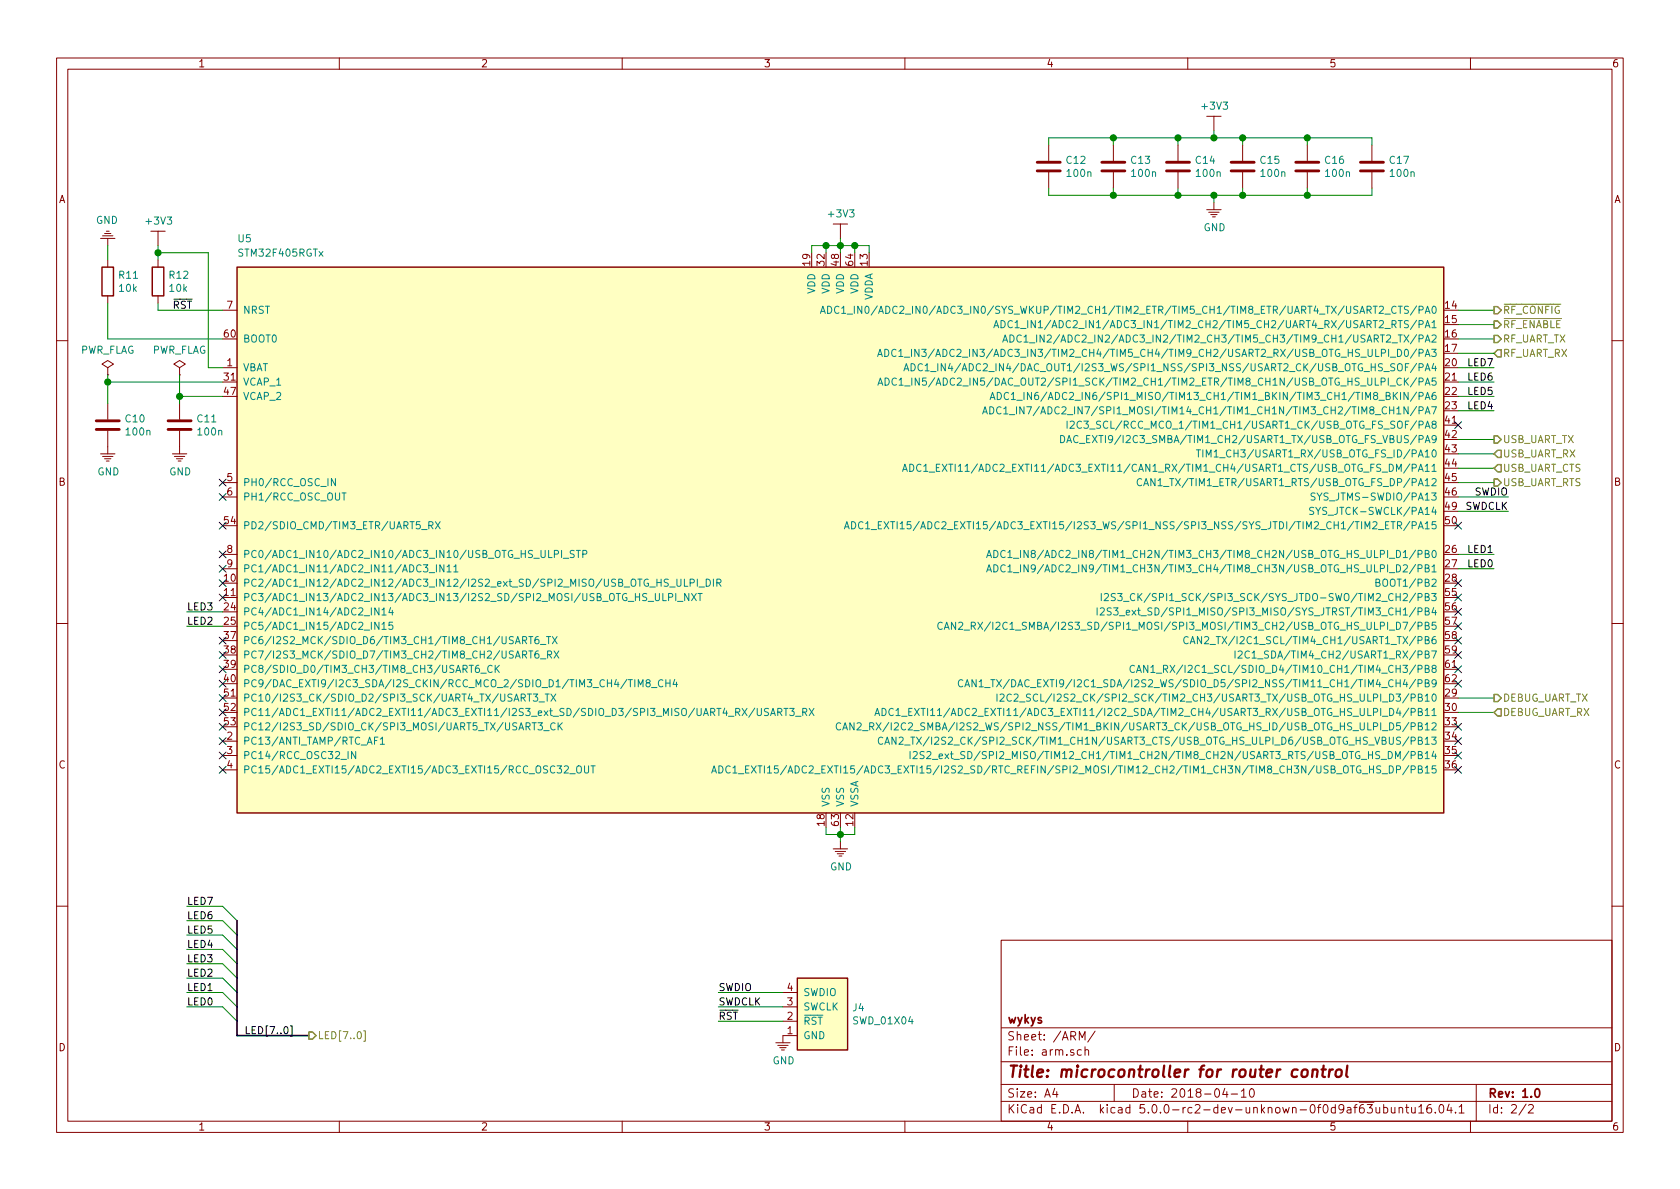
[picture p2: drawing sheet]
<svg xmlns="http://www.w3.org/2000/svg" width="297mm" height="210mm" viewBox="0 0 297 210" stroke-linecap="round" stroke-linejoin="round" font-family="sans-serif">
<g fill="none" stroke="#840000" stroke-width=".18">
<path d="M10 10.3h277v189.9h-277zM12 12.2h273v186.1h-273zM60 10.3v1.9M110 10.3v1.9M160 10.3v1.9M210 10.3v1.9M260 10.3v1.9M147.3 39.6h2.6M148.6 39.6v2.6M185.4 25.6v2.8M185.4 30.5v2.8M196.8 25.6v2.8"/>
<path d="M196.8 30.5v2.8M208.3 25.6v2.8M208.3 30.5v2.8M213.4 20.6h2.5M213.4 37.1h2.5M213.7 37.5h1.8M214.1 37.9h1.1M214.4 38.3h.5M214.6 20.6v2.5M214.6 35.8v1.3M219.7 25.6v2.8M219.7 30.5v2.8"/>
<path d="M231.1 25.6v2.8M231.1 30.5v2.8M242.6 25.6v2.8M242.6 30.5v2.8M17.8 42.2h2.5M18.1 41.7h1.9M18.5 41.3h1.1M18.8 40.9h.5M19 42.2v1.2M19 46v1.2M19 52.3v1.3M26.7 40.9h2.5"/>
<path d="M27.9 40.9v2.5M27.9 46v1.2M27.9 52.3v1.3M39.4 54.9h2.5M10 60.2h2M19 65l1.1-.6-1.1-.7-1 .7 1 .6v1.3M19 66.3h.1M19 71.4v2.8M19 76.2v4.1M31.7 65l1.1-.6-1.1-.7-1 .7 1 .6v1.3M31.7 66.3h.1M31.7 71.4v2.8"/>
<path d="M31.7 76.2v4.1M39.4 65h2.5M285 60.2h2M17.8 80.3h2.5M18.1 80.7h1.9M18.5 81.1h1.1M18.8 81.5h.5M30.5 80.3h2.5M30.8 80.7h1.9M31.2 81.1h1.1M31.5 81.5h.5M39.4 85.3h2.5"/>
<path d="M39.4 87.9h2.5M39.4 98h2.5M10 110.3h2M39.4 100.6h2.5M285 110.3h2M39.4 131.1h2.5M39.4 133.6h2.5M39.4 136.1h2.5M147.3 150.1h2.6M147.7 150.6h1.8M148 151h1.1M148.3 151.4h.5"/>
<path d="M148.6 148.8v1.3M10 160.2h2M138.4 178h2.6M138.4 175.5h2.6M177 166.3h108v32h-108zM285 160.2h2M60 198.3v1.9M110 198.3v1.9M137.2 184.4h2.5M137.5 184.9h1.8M137.9 185.3h1.1M138.2 185.7h.5"/>
<path d="M138.4 180.6h2.6M141 183.1h-2.6v1.3M160 198.3v1.9M177 194.8h108M177 191.8h108M177 187.8h108M177 181.8h108M186.5 192.5l-.4 1h1M186.8 193v1M190.8 183.9v-1.5l.5 1.1 .5-1.1v1.5M191.2 185.7l-.4-.1-.3 .3 .1 .6 .2 .1 .4-.1M191.8 185.7l.2-.1 .4 .1 .1 .9"/>
<path d="M191.8 185.1v1.5M193.6 182.3l-1.3 2M197 191.8v3M210 198.3v1.9M216.6 192.5l-.4 1h.9M216.9 193v1M217.7 193.5h1.1M219.5 193l.4-.5v1.5M219.5 194h.8M221.1 192.6l.2-.1a.8 .8 0 0 1 .5 .8 .8 .8 0 0 1-.5 .7 1 1 0 0 1-.2-1.4zM241.5 194.9h1.4M241.7 195.3h.9l-.5 .6 .5 .1v.7l-.2 .1-.7-.1"/>
<path d="M243.3 195.8v.8a.39 .39 0 0 0 .6 .1M243.9 195.8v1M244.7 195.9l.4-.1 .3 .3-.1 .6-.2 .1-.4-.1M244.7 195.3v1.5M246 195.8v.8a.37 .37 0 0 0 .6 .1M246.6 195.8v1M247.4 196v-.1a.37 .37 0 0 1 .6 .1v.8M247.4 195.8v1M248.5 195.8h.6M248.7 195.3v1.3l.4 .2M249.6 195.8v.9l.4 .1 .2-.1M250.2 195.8v1"/>
<path d="M250.9 195.8l.4-.5v1.5M250.9 196.8h.8M253 195.3a.62 .62 0 0 0-.7 .7v.7l.3 .1 .5-.1v-.5l-.1-.2-.4-.1-.3 .3M253.8 196.7v.1M254.6 195.5l.3-.2a.94 .94 0 0 1 0 1.5 .82 .82 0 0 1-.3-1.3zM256.2 195.2l-.3 1.1h.9M256.6 195.8v1M257.4 196.7v.1M258 195.8l.4-.5v1.5M258 196.8h.9M260 198.3v1.9M261 191.8v6.5"/>
<path d="M269.8 195.2l-1.2 2M270.3 195.5l.2-.2h.3l.3 .5-.9 1h.9"/>
</g>
<path d="M271.5 192.7l.2-.2a.81 .81 0 0 1 .6 .6 .81 .81 0 0 1-.3 .8l-.1 .1a.79 .79 0 0 1-.4-1.3z" fill="none" stroke="#840000" stroke-width=".3"/>
<path d="M230.3 189.3a.51 .51 0 0 1 .5-.2 .51 .51 0 0 1 .4 .4v.6a.56 .56 0 0 1-.6 .4 .56 .56 0 0 1-.5-.4zM232.1 189.3a.52 .52 0 0 1 .9 .1l-.2 1M232.1 189.1l-.1 1.3M233.7 189.1h.7M234 188.4l-.2 1.8 .1 .1 .4 .1M235.1 189.1l-.2 1.3M235.7 189.1a.54 .54 0 0 0-.6 .4M236.3 189.3a.51 .51 0 0 1 .5-.2 .51 .51 0 0 1 .4 .4v.6a.56 .56 0 0 1-.5 .4 .56 .56 0 0 1-.6-.4zM238.2 188.4l-.2 1.8 .3 .2" fill="none" stroke="#840000" stroke-width=".41"/>
<g fill="#ffffc2" stroke="#ffffc2" stroke-width=".18">
<path d="M41.9 47.2h213.4v96.6h-213.4z"/>
<path d="M141 173h8.9v12.7h-8.9z"/>
</g>
<path d="M18 47.2h2.1v5.1h-2.1zM26.9 47.2h2.1v5.1h-2.1zM41.9 47.2h213.4v96.6h-213.4zM141 173h8.9v12.7h-8.9z" fill="none" stroke="#840000" stroke-width=".25"/>
<g fill="none" stroke="#008484" stroke-width=".18">
<path d="M145.1 55.4l.4-1.3 .4 1.3M145.2 55.1h.6M146.3 54.1a.64 .64 0 0 1 .8 .7 .64 .64 0 0 1-.8 .6zM148.3 54.3a.6 .6 0 0 0-.8 .4 .6 .6 0 0 0 .6 .7l.2-.1M148.8 54.5l.4-.4v1.3M148.8 55.4h.7M149.8 55.5h.9M151.1 54.1v1.3M152.4 54.1v1.3l-.7-1.3v1.3M153.1 54.2l.1-.1a.69 .69 0 0 1 .5 .7 .69 .69 0 0 1-.5 .6 .83 .83 0 0 1-.1-1.2zM155.1 54.1l-1.1 1.6M175.7 58l.4-1.3 .5 1.3"/>
<path d="M175.8 57.6h.7M177 56.7a.64 .64 0 0 1 .7 .6 .64 .64 0 0 1-.7 .7zM178.6 59.2a.64 .64 0 0 1 .7 .7 .64 .64 0 0 1-.7 .6zM179 56.8a.6 .6 0 0 0-.9 .4 .6 .6 0 0 0 .6 .8l.3-.2M179.5 57l.3-.3v1.3M179.5 58h.7M180.4 58.1h1M180.6 59.4a.6 .6 0 0 0-.9 .4 .6 .6 0 0 0 .6 .7l.3-.1M181.1 59.6l.3-.4v1.3M181.7 56.7v1.3M183.1 56.7v1.3l-.8-1.3v1.3M183.3 59.2v1.3"/>
<path d="M184.6 59.2v1.3l-.7-1.3v1.3M185.2 59.4l.4-.2 .3 .4-.1 .2-.7 .7h.8M155.2 63l.4-1.2 .4 1.2M155.2 68.1l.5-1.3 .4 1.3M155.3 62.7h.6M155.3 67.8h.7M156.4 61.8a.64 .64 0 0 1 .8 .6 .64 .64 0 0 1-.8 .6zM156.5 66.8a.64 .64 0 0 1 .7 .7 .64 .64 0 0 1-.7 .6zM158.4 61.9a.5 .5 0 0 0-.6 0 .5 .5 0 0 0-.1 .6 .45 .45 0 0 0 .2 .5 .45 .45 0 0 0 .5-.1M158.5 67a.6 .6 0 0 0-.8 .4 .6 .6 0 0 0 .5 .7l.3-.1M158.9 62.1l.4-.3v1.2M158.9 63h.7"/>
<path d="M159 67.2l.3-.4v1.3M159 68.1h.7M159.8 65.6l.4-1.3 .5 1.3M159.9 63.2h1M159.9 65.2h.7M159.9 68.2h1M161.1 64.3a.64 .64 0 0 1 .7 .6 .64 .64 0 0 1-.7 .7zM161.2 61.8v1.2M161.2 66.8v1.3M162.5 61.8v1.2l-.8-1.2v1.2M162.5 66.8v1.3l-.7-1.3v1.3M163 61.8h.8l-.5 .4 .4 .2v.5l-.2 .1-.5-.1"/>
<path d="M163.1 64.4a.6 .6 0 0 0-.9 .4 .6 .6 0 0 0 .6 .8l.3-.1M163.6 64.7l.3-.4v1.3M163.6 65.6h.7M163.8 66.8h-.7v.7l.2-.2 .4 .1 .1 .6-.2 .1-.5-.1M164.5 65.7h1M165.2 61.7l-1.1 1.6M165.8 64.3v1.3M167.1 64.3v1.3l-.7-1.3v1.3M168 64.3l-.3 .8h.8M173.7 73.2l.5-1.3 .4 1.3M173.9 72.8h.5M175 71.9a.64 .64 0 0 1 .7 .7 .64 .64 0 0 1-.7 .6z"/>
<path d="M175.1 70.7l.4-1.3 .4 1.3M175.2 70.3h.6M176.3 69.4a.64 .64 0 0 1 .8 .6 .64 .64 0 0 1-.8 .7zM177 72.1a.6 .6 0 0 0-.8 .4 .6 .6 0 0 0 .6 .7l.2-.1M177.3 60.5l.4-1.3 .5 1.3M177.4 60.1h.6M177.5 72.3l.4-.4v1.3M177.5 73.2h.7M178.3 69.5a.6 .6 0 0 0-.8 .4 .6 .6 0 0 0 .6 .8l.2-.2M178.5 73.3h.9M178.8 69.7l.4-.3v1.3M178.8 70.7h.7"/>
<path d="M179.7 71.9v1.3M179.8 70.8h.9M181.1 71.9v1.3l-.8-1.3v1.3M181.1 60.5h.7M181.1 69.4v1.3M181.5 71.9h.9l-.6 1.3M182 60.6h1M182.4 69.4v1.3l-.7-1.3v1.3M183.5 69.4l-.3 .1a.87 .87 0 0 0 0 1.2l.4-.2v-.5l-.4-.1-.3 .2M187.5 77a.64 .64 0 0 1 .7 .6 .64 .64 0 0 1-.7 .7zM188.6 78.3l.4-1.3 .5 1.3M188.7 74.5v1.2"/>
<path d="M188.7 77.9h.6M189.2 74.6l.5-.1 .2 .1v.2v.2l-.7 .7h.7M190.6 77.1a.6 .6 0 0 0-.8 .5 .6 .6 0 0 0 .6 .7l.2-.1M190.9 78.4h.9M191.2 74.6a.6 .6 0 0 0-.8 .4 .6 .6 0 0 0 .6 .7l.2-.1M191.6 74.5h.8l-.4 .4 .4 .2v.4l-.2 .2-.6-.1M192.7 75.9h.9M211.5 79.5h.8M211.9 79.5v1.3M212.7 79.5v1.3M59.3 84.6v1.3l-.7-1.3v1.3M60.5 87.2h.7"/>
<path d="M60.8 87.2v1.2M75.8 92.9l.7-.1v-.4l-.7-.2v1.3M76.1 92.9l.5 .6M77 92.2l.8 1.3M77.2 99.9v1.2M77.8 92.2l-.8 1.3M78.5 99.9v1.2l-.7-1.2v1.2M98 98l.6-.1 .2-.1-.1-.3-.2-.2h-.5v1.3M99.3 97.3v1.3M99.6 98.7h1M101.5 97.4l-.5-.1-.1 .2v.4l.5 .2 .1 .3-.2 .2-.5-.1M101.9 97.3h.7"/>
<path d="M102.3 97.3v1.3M103 98l.7-.1v-.4l-.2-.2h-.5v1.3M149.3 93.5l.4-1.3 .4 1.3M149.4 93.2h.6M150.6 92.2a.64 .64 0 0 1 .7 .7 .64 .64 0 0 1-.7 .6zM152.6 92.4a.51 .51 0 0 0-.7 0 .51 .51 0 0 0-.1 .6 .46 .46 0 0 0 .2 .5 .46 .46 0 0 0 .6-.1M153.1 92.6l.3-.4v1.3M153.1 93.5h.7M154 93.6h1M155.3 92.9h.4M155.9 92.2h-.6v1.3h.6M156.3 92.2l.8 1.3"/>
<path d="M157.1 92.2l-.8 1.3M157.5 92.2h.7M157.8 92.2v1.3M158.6 92.2v1.3M159.2 92.6l.3-.4v1.3M159.2 93.5h.7M159.6 83.4l.4-1.3 .4 1.3M159.7 83h.6M160.9 82.1a.64 .64 0 0 1 .7 .6 .64 .64 0 0 1-.7 .7zM162.8 82.2a.6 .6 0 0 0-.8 .4 .6 .6 0 0 0 .6 .8l.2-.2M163.3 82.4l.4-.3v1.3M163.3 83.4h.8"/>
<path d="M164.3 83.5h1M165.6 82.7h.4M166.2 82.1h-.6v1.3h.6M166.6 82.1l.8 1.3M167.4 82.1l-.8 1.3M174.4 98.6l.5-1.3 .4 1.3M174.6 98.2h.6M175.7 97.3a.64 .64 0 0 1 .8 .7 .64 .64 0 0 1-.8 .6zM175.7 99.9a.64 .64 0 0 1 .8 .6 .64 .64 0 0 1-.8 .6zM177.7 97.5a.6 .6 0 0 0-.8 .4 .6 .6 0 0 0 .6 .7l.2-.1M177.7 100a.6 .6 0 0 0-.8 .4 .6 .6 0 0 0 .6 .7l.2-.1M178.2 97.7l.4-.4v1.3"/>
<path d="M178.2 98.6h.7M179.2 98.7h.9M180.4 97.3v1.3M180.4 99.9v1.2M181.8 97.3v1.3l-.7-1.3v1.3M181.8 99.9v1.2l-.7-1.2v1.2M201.9 84.8a.6 .6 0 0 0-.9 .4 .6 .6 0 0 0 .6 .7l.3-.1M202.2 85.9l.4-1.3 .5 1.3M202.3 85.5h.6M204.2 84.6v1.3l-.7-1.3v1.3M213.3 80.8v-1.3l.4 1 .4-1v1.3M232.3 89.8l-.5-.1-.2 .1v.4l.6 .2 .1 .3-.3 .3-.5-.1"/>
<path d="M232.5 87.2h-.5l-.1 .1v.4l.6 .3v.2l-.2 .2h-.5M232.9 87.2l.4 .6 .4-.6M253.2 83.4h.7M67 107.5v1.3l-.7-1.3v1.3M67 110v1.3l-.7-1.3v1.3M67.5 107.8l.4-.3v1.3M67.5 110.4l.4-.4v1.3M67.5 108.8h.8M67.5 111.3h.8M69.1 107.4l-.3 .9h.7M69.4 107.9v.9M69.4 110h-.6v.6l.1-.1 .5 .1v.6l-.2 .1-.4-.1"/>
<path d="M75.9 101.3h1M79 100.2l.4-.3v1.2M79 101.1h.8M80.2 100.2l.4-.3v1.2M80.2 101.1h.8M84.7 117.6l-.4 .1a.81 .81 0 0 0 0 1.2h.4l.1-.5-.3-.3h-.2l-.3 .3M85 119h1M87 117.8a.6 .6 0 0 0-.8 .4 .6 .6 0 0 0 .6 .7l.2-.1M87.6 117.6v1.3M87.7 118.2l.6 .7M88.3 117.6l-.7 .8M92.4 113.2h.6l.1-.5-.2-.1h-.5v1.2"/>
<path d="M92.4 115.8l.6-.1 .1-.5-.2-.1h-.5v1.3M92.7 113.2l.4 .6M92.7 115.8l.4 .6M93.5 112.6h.7M93.5 115.1h.7M93.9 112.6v1.2M93.9 115.1v1.3M95.2 112.6h-.3a.79 .79 0 0 0-.1 1.2l.4-.1v-.5l-.4-.2-.2 .3M95.2 115.1h-.3a.79 .79 0 0 0-.1 1.3l.4-.1v-.6l-.4-.1-.2 .2M95.6 114h.9M95.6 116.5h.9M96.6 112.6h.8"/>
<path d="M96.8 115.8l.7-.1v-.5l-.2-.1h-.5v1.3M97 112.6v1.2M97.1 115.8l.4 .6M97.7 112.6l.8 1.2M98 115.1l.8 1.3M98.5 112.6l-.8 1.2M98.8 115.1l-.8 1.3M115.9 104.9v1.1l.2 .2h.3l.2-.2v-1.1M117.2 104.9v1.3h.6M118.2 105.6l.7-.1v-.4l-.7-.2v1.3M118.4 103.8h1M119.5 104.9v1.3"/>
<path d="M119.7 102.4v1l.2 .3h.3l.2-.3v-1M119.8 106.3h1M121 102.4v1.3h.6M121.8 104.9v1.3l-.7-1.3v1.3M122 103.1l.7-.1v-.5l-.7-.1v1.3M122.3 104.9l.8 1.3M123.1 104.9l-.8 1.3M123.3 102.4v1.3M123.4 104.9h.8M123.6 103.8h1M123.8 104.9v1.3M124.9 102.4a.64 .64 0 0 1 .7 .6 .64 .64 0 0 1-.7 .7z"/>
<path d="M126.1 102.4v1.3M126.7 103.1l.7-.1 .1-.2-.1-.3-.2-.1h-.5v1.3M127.1 103.1l.4 .6M166.6 110.2a.6 .6 0 0 0-.8 .4 .6 .6 0 0 0 .5 .7l.3-.1M167 111.3l.4-1.3 .4 1.3M167.1 110.9h.6M169 110v1.3l-.8-1.3v1.3M169.5 110.2l.5-.2 .2 .4-.8 .9h.8M170.5 111.4h.9M171.7 110.7l.6-.1 .2-.1-.1-.3-.2-.2h-.5v1.3M172 110.7l.5 .6M172.9 110l.8 1.3"/>
<path d="M173.7 110l-.8 1.3M174.4 101.1l.5-1.2 .4 1.2M174.6 100.8h.6M175.1 110l-1.1 1.6M178.2 100.2l.4-.3v1.2M178.2 101.1h.7M179.2 101.3h.9M194 107.5v1.3M194.5 107.6l.5-.1 .2 .3v.2l-.7 .8h.7M194.7 104.9v1.3M195.2 105.1l.6-.2 .2 .4-.1 .2-.7 .7h.8M196.5 107.6l-.5-.1-.2 .1 .1 .4 .5 .3 .1 .2-.3 .3-.4-.1"/>
<path d="M196.9 107.5h.8l-.4 .5 .3 .1 .1 .4-.3 .3-.5-.2M197.2 105l-.5-.1-.2 .2v.3l.6 .3 .1 .3-.2 .2h-.5M197.6 104.9h.8l-.4 .5 .3 .2v.6h-.5l-.2-.1M197.9 108.9h1M198.7 106.3h.9M199.1 108.3l.6-.1v-.2l-.4-.1-.2 .2 .1 .6h.5M200.6 117.8a.6 .6 0 0 0-.9 .4 .6 .6 0 0 0 .6 .7l.3-.1M200.6 105.1a.6 .6 0 0 0-.8 .4 .6 .6 0 0 0 .6 .7l.2-.1M200.9 118.9l.5-1.3 .4 1.3M201.1 118.6h.6M202.9 117.6v1.3l-.7-1.3v1.3M203.5 118l.4-.4v1.3"/>
<path d="M203.5 118.9h.7M204.4 119h1M210.1 112.7a.6 .6 0 0 0-.9 .4 .6 .6 0 0 0 .6 .7l.3-.1M210.4 113.8l.5-1.2 .4 1.2M210.6 113.5h.6M212.4 112.6v1.2l-.7-1.2v1.2M213 112.7l.5-.1 .2 .3-.8 .9h.8M218.4 115.1v1.3M218.9 115.2l.5-.1 .2 .1v.3v.2l-.8 .7h.8M220.9 115.2a.6 .6 0 0 0-.8 .4 .6 .6 0 0 0 .5 .8l.3-.1M243.3 103h.5l.1-.2v-.3l-.6-.1v1.3h.5l.2-.3v-.2l-.3-.2M62.9 132.9v1.3l-.7-1.3v1.3"/>
<path d="M66.2 131h.4M66.8 130.3h-.6v1.3M67.2 130.7l.4-.4v1.3M67.2 131.6h.8M92.2 123.4l.6-.1 .1-.1-.1-.3-.2-.2h-.4v1.3M92.5 123.4l.4 .6M93.2 122.7h.8M93.6 122.7v1.3M94.1 127.8h.7M94.3 122.7h.8l-.5 .5 .4 .1 .1 .5-.3 .2-.5-.1M94.5 127.8v1.3M95.1 127.8h.8l-.4 .5 .3 .1 .1 .4-.2 .3-.6-.1"/>
<path d="M95.3 124.1h1M96.1 129.2h1M96.4 122.7h.7M96.7 122.7v1.3M97.4 122.7l.9 1.3M98.1 127.9a.6 .6 0 0 0-.8 .4 .6 .6 0 0 0 .6 .8l.2-.1M98.3 122.7l-.9 1.3M98.7 127.8v1.3M98.9 128.4l.5 .7M99.4 127.8l-.7 .7M99.8 135.6l.5-.2 .2 .4-.8 .9h.8M100.7 136.8h1"/>
<path d="M102 135.6a.45 .45 0 0 1 .7 0 .88 .88 0 0 1-.2 1.1l-.4-.1a1.07 1.07 0 0 1-.1-1zM103.4 135.4v1.1l.2 .2 .4-.1 .1-.1v-1.1M104.5 135.4h.7M104.9 135.4v1.3M111.1 120.2h.7M112.2 120.2v1.3M112.9 121.5v-1.3l.4 .9 .4-.9v1.3M114.5 120.7l-.3-.3 .3-.2h.2l.3 .2-.1 .2-.5 .2-.2 .2v.2l.3 .3 .3-.1 .2-.2v-.2l-.3-.3M115.2 121.6h1M117.2 120.3a.6 .6 0 0 0-.8 .4 .6 .6 0 0 0 .5 .8l.3-.2M117.7 120.2v1.3M117.7 120.8h.8"/>
<path d="M118.5 120.2v1.3M119.3 120.1l-.3 .9h.8M119.6 120.6v.9M125.8 136.7l.5-1.3 .4 1.3M126 136.3h.6M127.1 135.4a.64 .64 0 0 1 .7 .7 .64 .64 0 0 1-.7 .6zM129.1 135.6a.6 .6 0 0 0-.8 .4 .6 .6 0 0 0 .6 .7l.2-.1M129.6 135.8l.3-.4v1.3M129.6 136.7h.7M130.6 136.8h.9M131.8 136h.5M132.4 135.4h-.6v1.3h.6"/>
<path d="M132.8 135.4l.9 1.3M133.7 135.4l-.9 1.3M133.9 125.3v1l.2 .2h.4l.1-.2v-1M134 135.4h.7M134.4 135.4v1.3M135.2 135.4v1.3M135.7 135.8l.4-.4v1.3M135.7 136.7h.7M135.9 125.3h-.5l-.2 .1v.3l.6 .3 .1 .3-.3 .2h-.4M136.2 126.5l.5-1.2 .4 1.2M136.4 126.2h.6M137.5 125.9h.6l.2-.2-.1-.3-.2-.1h-.5v1.2"/>
<path d="M137.6 135.4h-.6l-.1 .6 .2-.1 .4 .1 .1 .6-.2 .1-.5-.1M137.8 125.9l.5 .6M138.6 125.3h.7M139 125.3v1.2M139.1 135.4l-1.1 1.6M139.6 125.3h.8l-.4 .4 .4 .2v.5l-.2 .1-.6-.1M140.7 126.7h.9M141.9 125.9h.6l.1-.5-.2-.1h-.5v1.2M142.2 125.9l.4 .6M143.1 125.3l.8 1.2M143.9 125.3l-.8 1.2M148.6 127.9a.6 .6 0 0 0-.8 .4 .6 .6 0 0 0 .6 .8l.2-.1"/>
<path d="M149 129.1l.4-1.3 .4 1.3M149.1 128.7h.6M151 127.8v1.3l-.7-1.3v1.3M151.5 127.9l.5-.1 .3 .4-.8 .9h.8M152.5 129.2h1M153.8 128.5l.6-.1 .1-.2-.1-.3-.1-.1h-.5v1.3M154.1 128.5l.4 .6M154.7 126.5l.4-1.2 .4 1.2M154.8 126.2h.6M154.9 127.8l.9 1.3M155.8 127.8l-.9 1.3M156 125.3a.64 .64 0 0 1 .7 .6 .64 .64 0 0 1-.7 .6z"/>
<path d="M156.1 130.5a.51 .51 0 0 0-.6 0 .51 .51 0 0 0-.2 .6 .46 .46 0 0 0 .2 .5 .46 .46 0 0 0 .6-.1M156.4 131.6l.5-1.3 .4 1.3M156.6 131.3h.5M157.1 127.8l-1 1.6M157.9 125.4a.6 .6 0 0 0-.8 .4 .6 .6 0 0 0 .6 .7l.2-.1M158.4 125.6l.4-.3v1.2M158.4 130.3v1.3l-.7-1.3v1.3M158.4 126.5h.8M159 130.5l.5-.2 .2 .4-.1 .2-.7 .7h.8M159.4 126.7h1M159.9 131.7h1M160.7 125.9h.4"/>
<path d="M160.9 132.9v1.3M161 130.3h.7M161.3 125.3h-.6v1.2h.6M161.4 130.3v1.3M161.5 133l.5-.1 .2 .3-.1 .2-.7 .8h.8M161.7 125.3l.8 1.2M162.1 130.3l.8 1.3M162.5 125.3l-.8 1.2M162.8 125.3h.8M162.9 130.3l-.8 1.3M163.4 133l-.5-.1-.2 .1v.2l.1 .2 .5 .2 .1 .3-.3 .3-.4-.1M163.9 133l.5-.1 .2 .3-.1 .2-.7 .8h.8"/>
<path d="M164.8 134.3h1M166 133.7l.6-.1v-.2l-.4-.1-.2 .2 .1 .6h.5M167.1 133.3l.6 .9M167.7 133.3l-.6 .9M168 133.3h.5M168.2 132.9v1.1l.3 .2M168.7 134.3h.9M170.2 120.3a.6 .6 0 0 0-.8 .4 .6 .6 0 0 0 .6 .8l.2-.2M170.6 121.5l.4-1.3 .4 1.3M170.7 121.1h.6M172.6 120.2v1.3l-.7-1.3v1.3M173.1 120.5l.4-.3v1.3"/>
<path d="M173.1 121.5h.8M174.1 121.6h1M175.2 120.2h.7M175.5 120.2v1.3M176.2 120.2l.9 1.3M176.3 122.7v1.3M176.8 122.9l.5-.2 .2 .4-.7 .9h.7M177.1 120.2l-.9 1.3M178.5 120.1l-1.1 1.7M178.8 122.9a.6 .6 0 0 0-.8 .4 .6 .6 0 0 0 .6 .7l.2-.1M179.3 122.9l.5-.2 .2 .4v.2l-.8 .7h.8M180.3 124.1h.9"/>
<path d="M182.2 122.8l-.5-.1-.2 .2 .1 .4 .5 .2 .1 .3-.2 .2-.5-.1M183.5 122.9a.6 .6 0 0 0-.9 .4 .6 .6 0 0 0 .6 .7l.3-.1M253.2 127.9l.5-.1 .2 .1v.3v.2l-.8 .7h.8M253.2 126.5h.7"/>
</g>
<g fill="none" stroke="#008400" stroke-width=".18">
<path d="M185.4 25.6v-1.2h57.2v1.2M185.4 33.3v1.2h57.2v-1.2M196.8 24.4v1.2M196.8 33.3v1.2M208.3 24.4v1.2M208.3 33.3v1.2M214.6 23.1v1.3M214.6 34.5v1.3M219.7 24.4v1.2M219.7 33.3v1.2M231.1 24.4v1.2M231.1 33.3v1.2"/>
<path d="M19 53.6v6.3h20.4M19 43.4v2.6M27.9 53.6v1.3h11.5M27.9 43.4v2.6M27.9 44.7h8.9v20.3h2.6M143.5 44.7v-1.3h10.2v1.3M146 43.4v1.3M148.6 42.2v2.5M151.1 43.4v1.3M257.8 54.9h6.4M257.8 59.9h6.4M257.8 57.4h6.4"/>
<path d="M19 66.3v5.1M19 67.6h20.4M31.7 70.1h7.7M31.7 66.3v5.1M257.8 62.5h6.4M257.8 77.7h6.4M257.8 65h6.4M257.8 67.6h6.4M257.8 70.1h6.4M257.8 72.6h6.4M257.8 87.9h8.9M257.8 90.4h8.9"/>
<path d="M257.8 80.3h6.4M257.8 82.8h6.4M257.8 85.3h6.4M257.8 98h6.4M33 108.2h6.4M33 110.7h6.4M257.8 100.6h6.4M257.8 123.4h6.4M257.8 126h6.4M146 146.3v1.3h5.1v-1.3M148.6 146.3v2.5M33 160.3h6.4l2.5 2.5"/>
<path d="M33 162.8h6.4l2.5 2.5M33 165.3h6.4l2.5 2.6M33 167.9h6.4l2.5 2.5M33 170.4h6.4l2.5 2.6M33 173h6.4l2.5 2.5M33 175.5h6.4l2.5 2.5M33 178h6.4l2.5 2.6M127 175.5h11.4M127 178h11.4M127 180.6h11.4"/>
</g>
<g fill="#008400" stroke="#008400" stroke-width=".25">
<circle cx="148.6" cy="43.4" r=".51"/>
<circle cx="146.1" cy="43.4" r=".51"/>
<circle cx="151.1" cy="43.4" r=".51"/>
<circle cx="148.6" cy="147.6" r=".51"/>
<circle cx="231.1" cy="34.5" r=".51"/>
<circle cx="219.7" cy="34.5" r=".51"/>
<circle cx="208.3" cy="34.5" r=".51"/>
<circle cx="196.9" cy="34.5" r=".51"/>
<circle cx="196.9" cy="24.4" r=".51"/>
<circle cx="208.3" cy="24.4" r=".51"/>
<circle cx="219.7" cy="24.4" r=".51"/>
<circle cx="231.1" cy="24.4" r=".51"/>
<circle cx="214.6" cy="34.5" r=".51"/>
<circle cx="214.6" cy="24.4" r=".51"/>
<circle cx="31.8" cy="70.1" r=".51"/>
<circle cx="19" cy="67.6" r=".51"/>
<circle cx="27.9" cy="44.7" r=".51"/>
</g>
<path d="M264.2 59.3h.6l.6 .6-.6 .7h-.6zM264.2 54.2h.6l.6 .7-.6 .6h-.6zM264.2 56.8h.6l.6 .6-.6 .6h-.6zM264.2 77.1h.6l.6 .6-.6 .7h-.6zM264.8 61.8h.6v1.3h-.6l-.6-.6zM264.8 79.6h.6v1.3h-.6l-.6-.6zM264.2 84.7h.6l.6 .6-.6 .7h-.6zM264.8 82.2h.6v1.2h-.6l-.6-.6zM264.2 122.8h.6l.6 .6-.6 .7h-.6zM264.8 125.3h.6v1.3h-.6l-.6-.6zM54.6 182.5h.6l.7 .6-.7 .7h-.6z" fill="none" stroke="#848400" stroke-width=".25"/>
<path d="M41.9 162.8v20.3h12.7" fill="none" stroke="#000084" stroke-width=".3"/>
<path d="M64.3 182.3h.3v1.8h-.3" fill="none" stroke="#848400" stroke-width=".18"/>
<g fill="none" stroke="#000084" stroke-width=".18">
<path d="M257.2 74.6l1.2 1.2M258.4 74.6l-1.2 1.2M38.8 100l1.2 1.2M38.8 97.4l1.2 1.2M38.8 92.3l1.2 1.3M38.8 87.3l1.2 1.2M38.8 84.7l1.2 1.2M40 100l-1.2 1.2M40 97.4l-1.2 1.2M40 92.3l-1.2 1.3M40 87.3l-1.2 1.2M40 84.7l-1.2 1.2"/>
<path d="M257.2 92.3l1.2 1.3M258.4 92.3l-1.2 1.3M38.8 117.7l1.2 1.3M38.8 115.2l1.2 1.2M38.8 112.7l1.2 1.2M38.8 105l1.2 1.3M38.8 102.5l1.2 1.2M40 117.7l-1.2 1.3M40 115.2l-1.2 1.2M40 112.7l-1.2 1.2M40 105l-1.2 1.3M40 102.5l-1.2 1.2"/>
<path d="M257.2 117.7l1.2 1.3M257.2 115.2l1.2 1.2M257.2 112.7l1.2 1.2M257.2 110.1l1.2 1.2M257.2 107.6l1.2 1.2M257.2 105l1.2 1.3M257.2 102.5l1.2 1.2M258.4 117.7l-1.2 1.3M258.4 115.2l-1.2 1.2M258.4 112.7l-1.2 1.2M258.4 110.1l-1.2 1.2M258.4 107.6l-1.2 1.2"/>
<path d="M258.4 105l-1.2 1.3M258.4 102.5l-1.2 1.2M38.8 135.5l1.2 1.2M38.8 133l1.2 1.2M38.8 130.4l1.2 1.3M38.8 127.9l1.2 1.2M38.8 125.4l1.2 1.2M38.8 122.8l1.2 1.2M38.8 120.3l1.2 1.2M40 135.5l-1.2 1.2M40 133l-1.2 1.2M40 130.4l-1.2 1.3"/>
<path d="M40 127.9l-1.2 1.2M40 125.4l-1.2 1.2M40 122.8l-1.2 1.2M40 120.3l-1.2 1.2M257.2 135.5l1.2 1.2M257.2 133l1.2 1.2M257.2 130.4l1.2 1.3M257.2 127.9l1.2 1.2M257.2 120.3l1.2 1.2M258.4 135.5l-1.2 1.2M258.4 133l-1.2 1.2M258.4 130.4l-1.2 1.3"/>
<path d="M258.4 127.9l-1.2 1.2M258.4 120.3l-1.2 1.2"/>
</g>
<g fill="none" stroke="#840000" stroke-width=".51">
<path d="M183.4 30.2h4.1M183.4 28.7h4.1M194.8 30.2h4.1M194.8 28.7h4.1M206.2 30.2h4.1M206.2 28.7h4.1M217.7 30.2h4M217.7 28.7h4M229.1 30.2h4.1M229.1 28.7h4.1M240.5 30.2h4.1M240.5 28.7h4.1"/>
<path d="M17 75.9h4.1M17 74.4h4.1M29.7 75.9h4.1M29.7 74.4h4.1"/>
</g>
<path d="M51.4 181.4h.2v1.8h-.2" fill="none" stroke="#000" stroke-width=".18"/>
<text font-size="2.8" fill="#840000" x="178" y="190.5">Title: microcontroller for router control</text>
<g font-size="2.1" fill="#840000">
<text x="178" y="184">Sheet: /ARM/</text>
<text x="178" y="181">wykys</text>
<text x="178" y="186.7">File: arm.sch</text>
<text x="178" y="196.9">KiCad E.D.A. kicad 5.0.0-rc2-dev-unknown-0f0d9af63ubuntu16.04.1</text>
<text x="178" y="194.1">Size: A4</text>
<text x="200" y="194.1">Date: 2018-04-10</text>
<text x="263" y="194.1">Rev: 1.0</text>
<text x="263" y="196.9">Id: 2/2</text>
</g>
<g font-size="1.8" fill="#840000">
<text x="35" y="11.9">1</text>
<text x="85" y="11.9">2</text>
<text x="135" y="11.9">3</text>
<text x="185" y="11.9">4</text>
<text x="235" y="11.9">5</text>
<text x="285" y="11.9">6</text>
<text x="10.4" y="35.9">A</text>
<text x="285.4" y="35.9">A</text>
<text x="143.3" y="46.9" transform="rotate(-90 143.3 46.9)">19</text>
<text x="145.8" y="46.9" transform="rotate(-90 145.8 46.9)">32</text>
<text x="148.3" y="46.9" transform="rotate(-90 148.3 46.9)">48</text>
<text x="150.9" y="46.9" transform="rotate(-90 150.9 46.9)">64</text>
<text x="153.4" y="46.9" transform="rotate(-90 153.4 46.9)">13</text>
<text x="39.7" y="59.7">60</text>
<text x="40.2" y="54.6">7</text>
<text x="255.6" y="54.6">14</text>
<text x="255.6" y="57.1">15</text>
<text x="255.6" y="59.7">16</text>
<text x="40.2" y="64.8">1</text>
<text x="255.6" y="62.2">17</text>
<text x="255.6" y="64.8">20</text>
<text x="39.7" y="67.3">31</text>
<text x="39.7" y="69.8">47</text>
<text x="255.6" y="67.3">21</text>
<text x="255.6" y="69.8">22</text>
<text x="255.6" y="72.4">23</text>
<text x="255.6" y="74.9">41</text>
<text x="255.6" y="77.5">42</text>
<text x="255.6" y="80">43</text>
<text x="255.6" y="82.5">44</text>
<text x="10.4" y="85.9">B</text>
<text x="40.2" y="85.1">5</text>
<text x="40.2" y="87.6">6</text>
<text x="255.6" y="85.1">45</text>
<text x="255.6" y="87.6">46</text>
<text x="285.4" y="85.9">B</text>
<text x="39.7" y="92.7">54</text>
<text x="255.6" y="90.2">49</text>
<text x="255.6" y="92.7">50</text>
<text x="40.2" y="97.8">8</text>
<text x="40.2" y="100.3">9</text>
<text x="255.6" y="97.8">26</text>
<text x="255.6" y="100.3">27</text>
<text x="39.7" y="102.9">10</text>
<text x="39.7" y="105.4">11</text>
<text x="39.7" y="107.9">24</text>
<text x="255.6" y="102.9">28</text>
<text x="255.6" y="105.4">55</text>
<text x="255.6" y="107.9">56</text>
<text x="39.7" y="110.5">25</text>
<text x="39.7" y="113">37</text>
<text x="255.6" y="110.5">57</text>
<text x="255.6" y="113">58</text>
<text x="39.7" y="115.6">38</text>
<text x="39.7" y="118.1">39</text>
<text x="255.6" y="115.6">59</text>
<text x="255.6" y="118.1">61</text>
<text x="39.7" y="120.6">40</text>
<text x="39.7" y="123.2">51</text>
<text x="39.7" y="125.7">52</text>
<text x="255.6" y="120.6">62</text>
<text x="255.6" y="123.2">29</text>
<text x="255.6" y="125.7">30</text>
<text x="39.7" y="128.3">53</text>
<text x="40.2" y="130.8">2</text>
<text x="255.6" y="128.3">33</text>
<text x="255.6" y="130.8">34</text>
<text x="10.4" y="135.9">C</text>
<text x="40.2" y="133.3">3</text>
<text x="40.2" y="135.9">4</text>
<text x="255.6" y="133.3">35</text>
<text x="255.6" y="135.9">36</text>
<text x="285.4" y="135.9">C</text>
<text x="145.8" y="146" transform="rotate(-90 145.8 146)">18</text>
<text x="148.3" y="146" transform="rotate(-90 148.3 146)">63</text>
<text x="150.9" y="146" transform="rotate(-90 150.9 146)">12</text>
<text x="139.2" y="177.8">3</text>
<text x="139.2" y="175.3">4</text>
<text x="10.4" y="185.9">D</text>
<text x="139.2" y="182.9">1</text>
<text x="139.2" y="180.3">2</text>
<text x="285.4" y="185.9">D</text>
<text x="35" y="199.9">1</text>
<text x="85" y="199.9">2</text>
<text x="135" y="199.9">3</text>
<text x="185" y="199.9">4</text>
<text x="235" y="199.9">5</text>
<text x="285" y="199.9">6</text>
</g>
<g font-size="1.8" fill="#008484">
<text x="212.7" y="19.4">+3V3</text>
<text x="188.6" y="29">C12</text>
<text x="200.1" y="29">C13</text>
<text x="211.5" y="29">C14</text>
<text x="222.9" y="29">C15</text>
<text x="234.3" y="29">C16</text>
<text x="245.8" y="29">C17</text>
<text x="188.8" y="31.3">100n</text>
<text x="200.2" y="31.3">100n</text>
<text x="211.7" y="31.3">100n</text>
<text x="223.1" y="31.3">100n</text>
<text x="234.5" y="31.3">100n</text>
<text x="245.9" y="31.3">100n</text>
<text x="17" y="39.6">GND</text>
<text x="26" y="39.7">+3V3</text>
<text x="146.6" y="38.4">+3V3</text>
<text x="212.8" y="40.9">GND</text>
<text x="42.1" y="42.8">U5</text>
<text x="42.4" y="45.4">STM32F405RGTx</text>
<text x="21.1" y="49.3">R11</text>
<text x="21.2" y="51.6">10k</text>
<text x="30" y="49.3">R12</text>
<text x="30" y="51.6">10k</text>
<text x="144.1" y="52" transform="rotate(-90 144.1 52)">VDD</text>
<text x="146.7" y="52" transform="rotate(-90 146.7 52)">VDD</text>
<text x="149.2" y="52" transform="rotate(-90 149.2 52)">VDD</text>
<text x="151.8" y="52" transform="rotate(-90 151.8 52)">VDD</text>
<text x="154.3" y="53.3" transform="rotate(-90 154.3 53.3)">VDDA</text>
<text x="42.9" y="55.5">NRST</text>
<text x="155.4" y="55.5">ADC1_IN0/ADC2_IN0/ADC3_IN0/SYS_WKUP/TIM2_CH1/TIM2_ETR/TIM5_CH1/TIM8_ETR/UART4_TX/USART2_CTS/PA0</text>
<text x="183.7" y="58">ADC1_IN1/ADC2_IN1/ADC3_IN1/TIM2_CH2/TIM5_CH2/UART4_RX/USART2_RTS/PA1</text>
<text x="14.1" y="62.6">PWR_FLAG</text>
<text x="26.8" y="62.6">PWR_FLAG</text>
<text x="42.9" y="60.6">BOOT0</text>
<text x="42.9" y="65.7">VBAT</text>
<text x="164.8" y="63.1">ADC1_IN3/ADC2_IN3/ADC3_IN3/TIM2_CH4/TIM5_CH4/TIM9_CH2/USART2_RX/USB_OTG_HS_ULPI_D0/PA3</text>
<text x="168.6" y="65.7">ADC1_IN4/ADC2_IN4/DAC_OUT1/I2S3_WS/SPI1_NSS/SPI3_NSS/USART2_CK/USB_OTG_HS_SOF/PA4</text>
<text x="185.8" y="60.6">ADC1_IN2/ADC2_IN2/ADC3_IN2/TIM2_CH3/TIM5_CH3/TIM9_CH1/USART2_TX/PA2</text>
<text x="42.9" y="68.2">VCAP_1</text>
<text x="42.9" y="70.7">VCAP_2</text>
<text x="164.2" y="68.2">ADC1_IN5/ADC2_IN5/DAC_OUT2/SPI1_SCK/TIM2_CH1/TIM2_ETR/TIM8_CH1N/USB_OTG_HS_ULPI_CK/PA5</text>
<text x="184.2" y="70.7">ADC1_IN6/ADC2_IN6/SPI1_MISO/TIM13_CH1/TIM1_BKIN/TIM3_CH1/TIM8_BKIN/PA6</text>
<text x="22.3" y="74.7">C10</text>
<text x="22.4" y="77">100n</text>
<text x="35" y="74.7">C11</text>
<text x="35.1" y="77">100n</text>
<text x="183.2" y="73.3">ADC1_IN7/ADC2_IN7/SPI1_MOSI/TIM14_CH1/TIM1_CH1N/TIM3_CH2/TIM8_CH1N/PA7</text>
<text x="193.6" y="75.8">I2C3_SCL/RCC_MCO_1/TIM1_CH1/USART1_CK/USB_OTG_FS_SOF/PA8</text>
<text x="167.4" y="83.4">ADC1_EXTI11/ADC2_EXTI11/ADC3_EXTI11/CAN1_RX/TIM1_CH4/USART1_CTS/USB_OTG_FS_DM/PA11</text>
<text x="192.1" y="78.4">DAC_EXTI9/I2C3_SMBA/TIM1_CH2/USART1_TX/USB_OTG_FS_VBUS/PA9</text>
<text x="214.7" y="80.9">TIM1_CH3/USART1_RX/USB_OTG_FS_ID/PA10</text>
<text x="17.2" y="84.1">GND</text>
<text x="29.9" y="84.1">GND</text>
<text x="42.9" y="86">PH0/RCC_OSC_IN</text>
<text x="42.9" y="88.5">PH1/RCC_OSC_OUT</text>
<text x="204.4" y="86">CAN1_TX/TIM1_ETR/USART1_RTS/USB_OTG_FS_DP/PA12</text>
<text x="233.5" y="88.5">SYS_JTMS-SWDIO/PA13</text>
<text x="42.9" y="93.6">PD2/SDIO_CMD/TIM3_ETR/UART5_RX</text>
<text x="160.5" y="93.6">ADC1_EXTI15/ADC2_EXTI15/ADC3_EXTI15/I2S3_WS/SPI1_NSS/SPI3_NSS/SYS_JTDI/TIM2_CH1/TIM2_ETR/PA15</text>
<text x="233.1" y="91.1">SYS_JTCK-SWCLK/PA14</text>
<text x="42.9" y="98.7">PC0/ADC1_IN10/ADC2_IN10/ADC3_IN10/USB_OTG_HS_ULPI_STP</text>
<text x="42.9" y="101.2">PC1/ADC1_IN11/ADC2_IN11/ADC3_IN11</text>
<text x="182.3" y="98.7">ADC1_IN8/ADC2_IN8/TIM1_CH2N/TIM3_CH3/TIM8_CH2N/USB_OTG_HS_ULPI_D1/PB0</text>
<text x="182.3" y="101.2">ADC1_IN9/ADC2_IN9/TIM1_CH3N/TIM3_CH4/TIM8_CH3N/USB_OTG_HS_ULPI_D2/PB1</text>
<text x="42.9" y="103.8">PC2/ADC1_IN12/ADC2_IN12/ADC3_IN12/I2S2_ext_SD/SPI2_MISO/USB_OTG_HS_ULPI_DIR</text>
<text x="42.9" y="106.3">PC3/ADC1_IN13/ADC2_IN13/ADC3_IN13/I2S2_SD/SPI2_MOSI/USB_OTG_HS_ULPI_NXT</text>
<text x="201.5" y="106.3">I2S3_CK/SPI1_SCK/SPI3_SCK/SYS_JTDO-SWO/TIM2_CH2/PB3</text>
<text x="244.2" y="103.8">BOOT1/PB2</text>
<text x="42.9" y="108.8">PC4/ADC1_IN14/ADC2_IN14</text>
<text x="42.9" y="111.4">PC5/ADC1_IN15/ADC2_IN15</text>
<text x="42.9" y="113.9">PC6/I2S2_MCK/SDIO_D6/TIM3_CH1/TIM8_CH1/USART6_TX</text>
<text x="174.6" y="111.4">CAN2_RX/I2C1_SMBA/I2S3_SD/SPI1_MOSI/SPI3_MOSI/TIM3_CH2/USB_OTG_HS_ULPI_D7/PB5</text>
<text x="200.4" y="108.8">I2S3_ext_SD/SPI1_MISO/SPI3_MISO/SYS_JTRST/TIM3_CH1/PB4</text>
<text x="213.7" y="113.9">CAN2_TX/I2C1_SCL/TIM4_CH1/USART1_TX/PB6</text>
<text x="42.9" y="116.5">PC7/I2S3_MCK/SDIO_D7/TIM3_CH2/TIM8_CH2/USART6_RX</text>
<text x="42.9" y="119">PC8/SDIO_D0/TIM3_CH3/TIM8_CH3/USART6_CK</text>
<text x="206.2" y="119">CAN1_RX/I2C1_SCL/SDIO_D4/TIM10_CH1/TIM4_CH3/PB8</text>
<text x="221.8" y="116.5">I2C1_SDA/TIM4_CH2/USART1_RX/PB7</text>
<text x="42.9" y="121.5">PC9/DAC_EXTI9/I2C3_SDA/I2S_CKIN/RCC_MCO_2/SDIO_D1/TIM3_CH4/TIM8_CH4</text>
<text x="42.9" y="124.1">PC10/I2S3_CK/SDIO_D2/SPI3_SCK/UART4_TX/USART3_TX</text>
<text x="179.1" y="121.5">CAN1_TX/DAC_EXTI9/I2C1_SDA/I2S2_WS/SDIO_D5/SPI2_NSS/TIM11_CH1/TIM4_CH4/PB9</text>
<text x="183.8" y="124.1">I2C2_SCL/I2S2_CK/SPI2_SCK/TIM2_CH3/USART3_TX/USB_OTG_HS_ULPI_D3/PB10</text>
<text x="42.9" y="126.6">PC11/ADC1_EXTI11/ADC2_EXTI11/ADC3_EXTI11/I2S3_ext_SD/SDIO_D3/SPI3_MISO/UART4_RX/USART3_RX</text>
<text x="42.9" y="129.2">PC12/I2S3_SD/SDIO_CK/SPI3_MOSI/UART5_TX/USART3_CK</text>
<text x="42.9" y="131.7">PC13/ANTI_TAMP/RTC_AF1</text>
<text x="156.8" y="129.2">CAN2_RX/I2C2_SMBA/I2S2_WS/SPI2_NSS/TIM1_BKIN/USART3_CK/USB_OTG_HS_ID/USB_OTG_HS_ULPI_D5/PB12</text>
<text x="163" y="131.7">CAN2_TX/I2S2_CK/SPI2_SCK/TIM1_CH1N/USART3_CTS/USB_OTG_HS_ULPI_D6/USB_OTG_HS_VBUS/PB13</text>
<text x="163.5" y="126.6">ADC1_EXTI11/ADC2_EXTI11/ADC3_EXTI11/I2C2_SDA/TIM2_CH4/USART3_RX/USB_OTG_HS_ULPI_D4/PB11</text>
<text x="42.9" y="134.2">PC14/RCC_OSC32_IN</text>
<text x="42.9" y="136.8">PC15/ADC1_EXTI15/ADC2_EXTI15/ADC3_EXTI15/RCC_OSC32_OUT</text>
<text x="138.9" y="136.8">ADC1_EXTI15/ADC2_EXTI15/ADC3_EXTI15/I2S2_SD/RTC_REFIN/SPI2_MOSI/TIM12_CH2/TIM1_CH3N/TIM8_CH3N/USB_OTG_HS_DP/PB15</text>
<text x="169.9" y="134.2">I2S2_ext_SD/SPI2_MISO/TIM12_CH1/TIM1_CH2N/TIM8_CH2N/USART3_RTS/USB_OTG_HS_DM/PB14</text>
<text x="146.7" y="142.7" transform="rotate(-90 146.7 142.7)">VSS</text>
<text x="149.2" y="142.7" transform="rotate(-90 149.2 142.7)">VSS</text>
<text x="151.8" y="142.7" transform="rotate(-90 151.8 142.7)">VSSA</text>
<text x="146.8" y="153.9">GND</text>
<text x="142" y="178.7">SWCLK</text>
<text x="142" y="176.1">SWDIO</text>
<text x="150.8" y="178.8">J4</text>
<text x="142" y="183.8">GND</text>
<text x="142" y="181.2">RST</text>
<text x="151.1" y="181.1">SWD_01X04</text>
<text x="136.6" y="188.2">GND</text>
</g>
<g font-size="1.8">
<text x="30.5" y="54.6">RST</text>
<text x="259.6" y="64.8">LED7</text>
<text x="259.6" y="67.3">LED6</text>
<text x="259.6" y="69.8">LED5</text>
<text x="259.6" y="72.4">LED4</text>
<text x="260.7" y="87.6">SWDIO</text>
<text x="258.9" y="90.2">SWDCLK</text>
<text x="259.6" y="97.8">LED1</text>
<text x="259.6" y="100.3">LED0</text>
<text x="33" y="107.9">LED3</text>
<text x="33" y="110.5">LED2</text>
<text x="33" y="160">LED7</text>
<text x="33" y="162.6">LED6</text>
<text x="33" y="165.1">LED5</text>
<text x="33" y="167.6">LED4</text>
<text x="33" y="170.2">LED3</text>
<text x="33" y="172.7">LED2</text>
<text x="33" y="175.3">LED1</text>
<text x="33" y="177.8">LED0</text>
<text x="127" y="175.3">SWDIO</text>
<text x="127" y="177.8">SWDCLK</text>
<text x="43.2" y="182.9">LED[7..0]</text>
<text x="127" y="180.3">RST</text>
</g>
<g font-size="1.8" fill="#848400">
<text x="265.7" y="55.5">RF_CONFIG</text>
<text x="265.7" y="58">RF_ENABLE</text>
<text x="265.7" y="60.6">RF_UART_TX</text>
<text x="265.7" y="63.1">RF_UART_RX</text>
<text x="265.7" y="80.9">USB_UART_RX</text>
<text x="265.7" y="78.4">USB_UART_TX</text>
<text x="265.7" y="83.4">USB_UART_CTS</text>
<text x="265.7" y="86">USB_UART_RTS</text>
<text x="265.7" y="124.1">DEBUG_UART_TX</text>
<text x="265.7" y="126.6">DEBUG_UART_RX</text>
<text x="56.1" y="183.8">LED[7..0]</text>
</g>
</svg>
